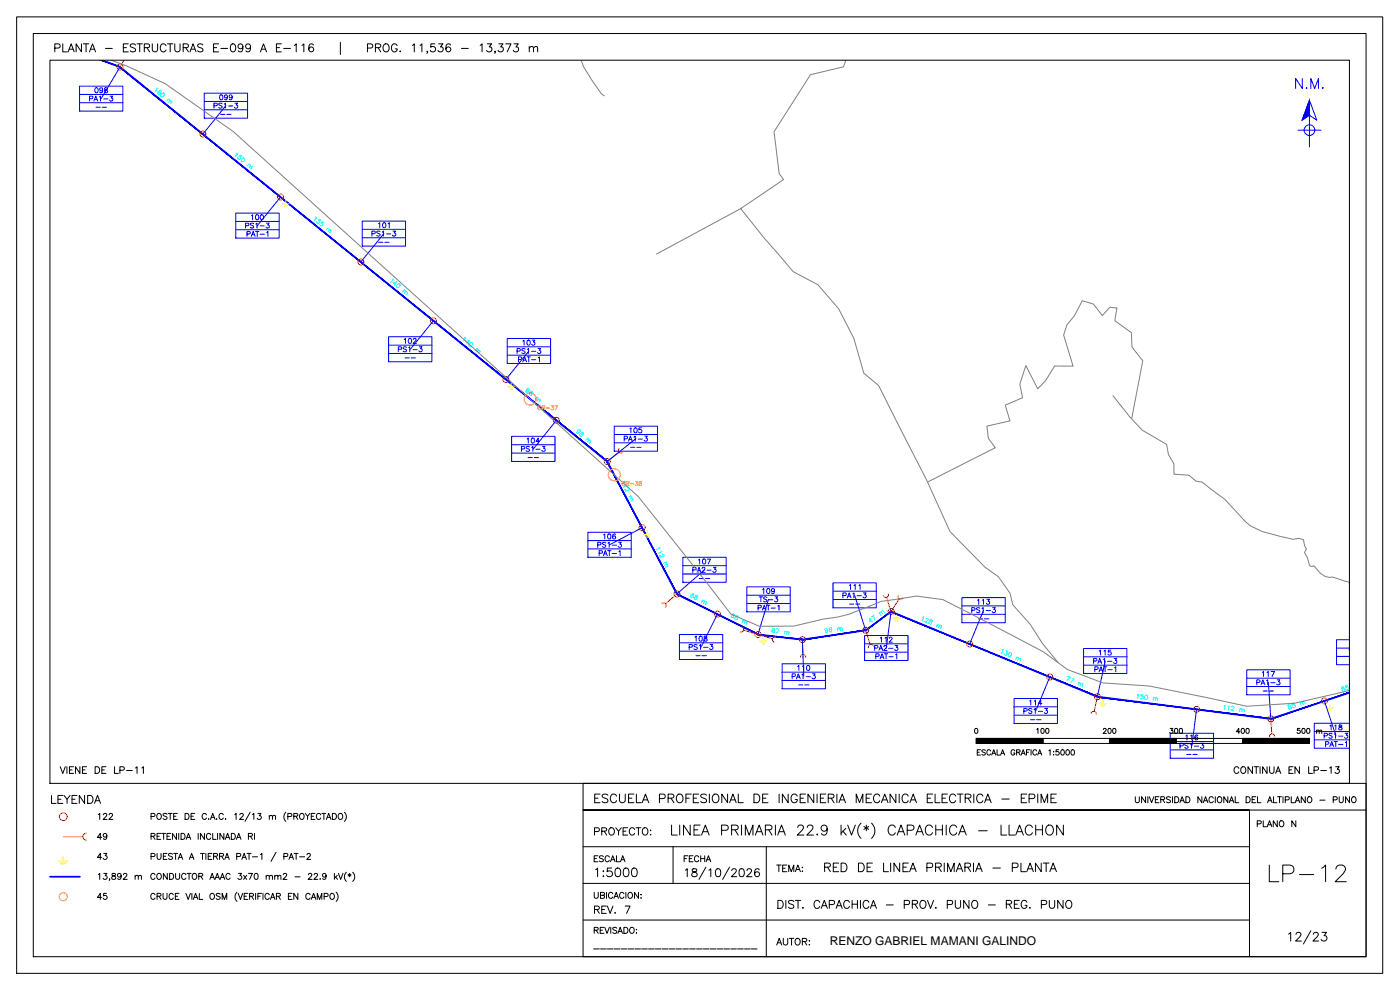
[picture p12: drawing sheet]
<svg xmlns="http://www.w3.org/2000/svg" width="420mm" height="297mm" viewBox="0 0 420 297" stroke-linecap="round" stroke-linejoin="round" font-family="sans-serif">
<!-- layer: RP_CONDUCTOR -->
<path d="M381.4 215.8l23.6-7.9v-.2zM381.4 215.6l23.6-7.9-23.6 8.1zM329.3 209.2l52.1 6.6v-.2zM329.4 208.9l52 6.7-52.1-6.4zM267.4 183.6l61.9 25.6 .1-.3zM267.4 183.4l62 25.5-62-25.3zM259.9 189.2l7.5-5.6v-.2zM259.8 189l7.6-5.6-7.5 5.8zM240.8 192.1l19.1-2.9-.1-.2zM240.8 191.8l19-2.8-19 3.1zM227.5 190.5l13.3 1.6v-.3zM227.5 190.3l13.3 1.5-13.3-1.3zM203.1 178.3l24.4 12.2v-.2zM203.2 178.1l24.3 12.2-24.4-12zM182.1 138.6l21 39.7 .1-.2zM182.1 138.6l.2-.2 20.9 39.7zM35.9 20.2l146.2 118.4 .2-.2zM36.1 20l146.2 118.4-146.4-118.2zM30.3 18.1l5.6 2.1 .2-.2zM30.3 18.1h.7l5.1 1.9z" fill="#00f" stroke="#00f" stroke-width=".3"/>
<!-- layer: RP_POSTE -->
<g fill="none" stroke="#f00" stroke-width=".3">
<circle cx="36" cy="20.1" r=".9"/>
<circle cx="60.9" cy="40.2" r=".9"/>
<circle cx="84.2" cy="59.1" r=".9"/>
<circle cx="108.3" cy="78.6" r=".9"/>
<circle cx="130.1" cy="96.2" r=".9"/>
<circle cx="151.8" cy="113.9" r=".9"/>
<circle cx="167" cy="126.1" r=".9"/>
<circle cx="182.2" cy="138.5" r=".9"/>
<circle cx="192.7" cy="158.3" r=".9"/>
<circle cx="203.1" cy="178.2" r=".9"/>
<circle cx="215.3" cy="184.3" r=".9"/>
<circle cx="227.5" cy="190.4" r=".9"/>
<circle cx="240.8" cy="191.9" r=".9"/>
<circle cx="259.8" cy="189.1" r=".9"/>
<circle cx="267.4" cy="183.5" r=".9"/>
<circle cx="291" cy="193.2" r=".9"/>
<circle cx="315.1" cy="203.1" r=".9"/>
<circle cx="329.3" cy="209" r=".9"/>
<circle cx="359.1" cy="212.8" r=".9"/>
<circle cx="381.4" cy="215.7" r=".9"/>
<circle cx="397.5" cy="210.3" r=".9"/>
<circle cx="19" cy="245" r="1.17"/>
</g>
<!-- layer: RP_RETENIDA -->
<g fill="none" stroke="#f00" stroke-width=".3">
<path d="M37.2 18.1l-1.2 2M185.8 135.7l-3.6 2.8M185.9 134.5a.79 .79 0 0 0-.1 1.2 .79 .79 0 0 0 1.1 .1M203.1 178.2l-3.4 3M266.1 179.2l1.3 4.3 2.5-3.8M266.6 178.2a.79 .79 0 0 1-.5 1 .79 .79 0 0 1-1-.5M269.6 178.6a.79 .79 0 0 0 .3 1.1 .79 .79 0 0 0 1.1-.2M198.6 181.1a.79 .79 0 0 1 1.1 0 .79 .79 0 0 1 0 1.2M222.6 188.1a.79 .79 0 0 1 .6 1 .79 .79 0 0 1-1 .5M223.2 189.1l8.6 2.6M240.8 191.9l.2 4.5M241.8 197.2a.79 .79 0 0 0-.8-.8 .79 .79 0 0 0-.8 .8"/>
<path d="M259.8 189.1l1.4 4.3M262.2 193.9a.79 .79 0 0 0-1-.5 .79 .79 0 0 0-.5 1M327.4 214.1a.79 .79 0 0 1 1-.7 .79 .79 0 0 1 .6 1M329.3 209l-.9 4.5M381.4 215.7l.3 4.5M382.5 220.9a.79 .79 0 0 0-.8-.7 .79 .79 0 0 0-.7 .8M19 251h5.8M25.9 250a1.05 1.05 0 0 0-1.1 1 1.05 1.05 0 0 0 1.1 1.1"/>
</g>
<!-- layer: RP_CUADROPOSTE -->
<g fill="none" stroke="#00f" stroke-width=".3">
<path d="M23.9 25.8h13v7.5h-13zM23.9 28.3h13M23.9 30.8h13M36 20.1l-5.6 9.5M61.3 27.9h13v7.6h-13zM61.3 30.4h13M61.3 32.9h13M67.8 31.7l-6.9 8.5M84.2 59.1l-6.9 8.6M70.8 63.9h13v7.5h-13zM70.8 66.4h13M70.8 68.9h13"/>
<path d="M108.7 66.3h13v7.5h-13zM108.7 68.8h13M108.7 71.3h13M115.2 70.1l-6.9 8.5M130 96.3l-6.9 8.5M116.6 101h13v7.5h-13zM116.6 103.6h13M116.6 106.1h13M152.2 101.6h13v7.5h-13zM152.2 104.1h13M152.2 106.6h13M158.7 105.3l-6.9 8.6"/>
<path d="M153.5 130.9h13.1v7.5h-13.1zM153.5 133.4h13.1M153.5 135.9h13.1M167 126.1l-6.9 8.6M184.3 127.9h13v7.5h-13zM184.3 130.4h13M184.3 132.9h13M190.8 131.6l-8.6 6.9M176.4 159.7h13v7.5h-13zM192.7 158.3l-9.8 5.2M176.4 162.2h13M176.4 164.7h13"/>
<path d="M204.9 167.2h13v7.5h-13zM204.9 169.7h13M204.9 172.2h13M211.4 171l-8.3 7.2M224.1 176.1h13.1v7.5h-13.1zM224.1 178.6h13.1M230.6 179.8l-3.1 10.6M250 174.9h13v7.5h-13zM250 177.4h13M250 179.9h13M256.5 178.6l3.3 10.5M288.7 179.3h13v7.5h-13z"/>
<path d="M203.9 190.4h13v7.5h-13zM203.9 192.9h13M203.9 195.4h13M215.3 184.3l-4.9 9.8M224.1 181.1h13.1M234.7 199.2h13v7.5h-13zM240.8 191.9l.4 11M259.5 190.7h13v7.5h-13zM259.5 193.2h13M259.5 195.7h13M267.4 183.5l-1.4 10.9M288.7 181.8h13"/>
<path d="M288.7 184.3h13M295.2 183.1l-4.2 10.1M325.2 194.6h13v7.5h-13zM325.2 197.1h13M325.2 199.6h13M331.7 198.3l-2.4 10.7M401.1 194.4h3.9M401.1 196.9h3.9M404.8 194.9h.2M405 191.9h-3.9v7.5h3.9M234.7 201.7h13M234.7 204.2h13"/>
<path d="M304.3 209.6h13.1v7.5h-13.1zM304.3 212.1h13.1M304.3 214.6h13.1M315 203.1l-4.2 10.2M359.1 212.9l-1.4 10.9M374.2 201h13v7.5h-13zM374.2 203.5h13M374.2 206h13M380.7 204.7l.7 11M394.4 219.5h10.6M397.5 210.3l3.4 10.5M405 217h-10.6v7.5h10.6"/>
<path d="M351.2 220h13v7.5h-13zM351.2 222.5h13M351.2 225h13M394.4 222h10.6"/>
</g>
<!-- layer: RP_VANO -->
<g fill="none" stroke="#0ff" stroke-width=".3">
<path d="M46.9 26.5h.4l-.8 1M48.4 27.6l.1-.2a.57 .57 0 0 0-1 0 .57 .57 0 0 0 .3 .9 .4 .4 0 0 0 .2-.6 .4 .4 0 0 0-.6 0M48.5 28.1l.5-.2a.59 .59 0 0 1 .1 .9 .59 .59 0 0 1-.9 0zM50.5 29.9h.4l.2 .2-.5 .7M50.6 29.7l-.5 .7M51 30.3l.6 .3-.5 .6M71 46h.4l-.8 1M72.6 46.9l-.5-.4-.4 .4a.45 .45 0 0 1 .5 .4 .45 .45 0 0 1-.5 .5 .45 .45 0 0 1-.3-.5M72.6 47.7l.5-.3a.6 .6 0 0 1 .1 .9 .6 .6 0 0 1-.9 0zM74.6 49.4l.6 .2-.5 .7M74.7 49.2l-.5 .7M75.1 49.8l.6 .2-.5 .7"/>
<path d="M94.7 65.2h.4l-.8 1M96.3 66.1l-.5-.4-.4 .4a.46 .46 0 0 1 .6 .4 .46 .46 0 0 1-.5 .5 .46 .46 0 0 1-.4-.6M97.3 66.9l-.5-.4-.4 .4a.46 .46 0 0 1 .5 .4 .46 .46 0 0 1-.5 .5 .46 .46 0 0 1-.4-.6M98.3 68.6h.4l.2 .2-.5 .7M98.4 68.4l-.5 .7M98.8 69l.6 .2-.5 .7M117.7 83.7h.4l-.9 1M118.8 85.4l-.7-.5 1-.3-.8 1M119.3 85.4l.4-.3a.59 .59 0 0 1 .2 .9 .59 .59 0 0 1-.9 0zM121.2 87.1h.4l.2 .3-.5 .6M121.3 86.9l-.5 .7M121.7 87.6h.4l.2 .2-.4 .7"/>
<path d="M139.4 101.3h.4l-.8 1M140.6 103.1l-.7-.6 1-.3-.8 1M141 103l.5-.2a.59 .59 0 0 1 .1 .8 .59 .59 0 0 1-.9 .1zM143 104.7h.4l.2 .3-.5 .6M143.1 104.5l-.5 .7M143.5 105.2l.6 .2-.5 .7M158.8 117.2a.4 .4 0 0 1-.6 0 .4 .4 0 0 1 .2-.6 .4 .4 0 0 1 .5 .4l-.7 .8-.4-.5M159.4 117.4l.2 1a.45 .45 0 0 1-.6 .1 .45 .45 0 0 1-.2-.5l.2-.2 .9 .1v-.4zM161 119.4l.6 .2-.4 .7M161.2 119.2l-.6 .6M174 129.6a.41 .41 0 0 1-.6-.1 .41 .41 0 0 1 .3-.6 .41 .41 0 0 1 .4 .4l-.7 .8-.4-.5M174.6 129.7l-.1 .2 .3 .8a.42 .42 0 0 1-.7 .1 .42 .42 0 0 1 .1-.7l.7 .2 .3-.1-.1-.4z"/>
<path d="M176.2 131.7h.4l.2 .2-.4 .7M176.4 131.5l-.6 .7M176.8 132.1l.6 .2-.5 .7M189.2 148.9l.5 .4-.7 .5M189.4 148.8l-.7 .4M189.5 149.5l.5 .5-.7 .4M197.8 164.2l.3 .2-1.1 .6M198.4 165.3l.3 .2-1.2 .6M198.8 166.3l.4 .1v.5l-1.3-.2 .4 .8M199.7 168.7l.3 .2 .1 .3-.7 .4M199.9 168.6l-.8 .4M200 169.3l.4 .5-.7 .4"/>
<path d="M208.3 178.4v-.1a.56 .56 0 0 0-.9 .2 .56 .56 0 0 0 .5 .8 .4 .4 0 0 0 0-.7 .4 .4 0 0 0-.6 .1M208.7 178.7v.2l.4 .7a.41 .41 0 0 1-.6 .2 .41 .41 0 0 1 .1-.7l.6 .1 .2-.2-.1-.3zM210.8 180.2l.6 .1-.3 .8M210.9 180l-.4 .8M211.4 180.5l.6 .2-.3 .7M220.5 184.5v-.1a.56 .56 0 0 0-1 .2 .56 .56 0 0 0 .5 .8 .4 .4 0 0 0 .1-.7 .4 .4 0 0 0-.6 .1M220.9 184.7v.3a.53 .53 0 0 1 .4 .4 .53 .53 0 0 1-.3 .6l-.4-.1-.1-.4 .3-.3 .6 .1 .2-.4zM222.9 186.3l.7 .1-.3 .8M223.1 186.1l-.4 .8M223.6 186.6l.6 .1-.3 .8M261.5 185.1l.7-.5 .3 1.4M261.7 186l-.7 .6v-1.1l.8 1"/>
<path d="M263.8 183.9l.6 .7M264 184.1l.4-.5 .5 .6M264.5 183.7l.4-.5 .6 .6M276.9 185.2l.4-.1-.5 1.2M277.9 185.7l.3-.2 .4 .4-1.1 .7 .8 .3M279.1 186v.3a.54 .54 0 0 1 .5 .4 .54 .54 0 0 1-.3 .6l-.6-.3 .1-.3 .8-.2 .2-.3zM281.2 187.5l.4-.1 .3 .1-.3 .8M281.3 187.2l-.3 .9M281.9 187.7l.6 .1-.2 .8M300.7 195l.4-.1-.5 1.2M301.9 195.2l.6 .3-.5 .3a.43 .43 0 0 1 0 .8 .43 .43 0 0 1-.6-.4M302.9 195.9l.2-.1a.59 .59 0 0 1 .4 .8 .59 .59 0 0 1-.9 .3z"/>
<path d="M305.1 197.3l.3-.1 .3 .2-.3 .7M305.1 197.1l-.3 .8M305.7 197.6h.6l-.2 .8M320.4 202.9l.8 .3-1 1M321.6 203.4l.8 .3-1.1 1M323.7 205l.7 .1-.3 .7M323.8 204.8l-.3 .8M324.4 205.3h.6l-.2 .8M341.3 208.5l.4-.2-.2 1.3M343.1 208.5l-.6-.1-.1 .5a.47 .47 0 0 1 .7 .1 .47 .47 0 0 1-.2 .7 .47 .47 0 0 1-.7-.3M343.8 208.6a.6 .6 0 0 1 .6 .7 .6 .6 0 0 1-.8 .5l-.1-.7zM346.1 209.5l.3-.2 .3 .1v.8"/>
<path d="M346.1 209.3l-.1 .8M346.8 209.6l.3-.2 .3 .1v.8M367.3 211.8l.4-.2-.2 1.3M368.6 212l.3-.2-.2 1.2M369.7 212.2l.2-.3 .5 .3-.9 .9 .8 .1M372.1 212.9l.4-.3 .3 .2-.1 .8M372.2 212.6l-.2 .9M372.8 212.9l.3-.2 .3 .1v.8M386.5 211.6l.2 .4 .8 .1a.44 .44 0 0 1-.3 .6 .44 .44 0 0 1-.5-.3l.6-.8-.2-.2zM388.3 211l-.6 .2 .1 .5a.46 .46 0 0 1 .7-.2 .46 .46 0 0 1 .1 .7 .46 .46 0 0 1-.7 0M390.2 210.8l.3 .8M390.3 211l.2-.3h.3l.3 .7"/>
<path d="M390.9 210.8l.2-.3 .3-.1 .4 .8M402.6 206.2l.1 .4a.54 .54 0 0 1 .7 0 .54 .54 0 0 1 .2 .6l-.6 .2a.53 .53 0 0 1-.2-.6 .53 .53 0 0 1 .5-.4l-.1-.4zM404.4 205.6l-.6 .2 .1 .5a.46 .46 0 0 1 .7-.2 .46 .46 0 0 1 .1 .7 .46 .46 0 0 1-.7 0"/>
</g>
<!-- layer: RP_PTIERRA -->
<g fill="none" stroke="#ff0" stroke-width=".3">
<path d="M84.8 61.1h2M85.1 61.5h1.3M85.5 61.9h.6M85.8 60.1v1M152.4 115.9h2M152.8 116.3h1.3M153.1 116.7h.6M153.4 114.9v1M194.3 159.3v1M193.3 160.3h2M193.6 160.7h1.3M194 161.1h.6"/>
<path d="M228.1 192.4h2M228.4 192.8h1.3M268 185.5h2M268.4 185.9h1.3M268.7 186.3h.6M269 184.5v1M329.9 211.1h2M330.3 211.5h1.3M330.6 211.9h.6M330.9 210v1.1M398.1 212.3h2M398.4 212.7h1.3"/>
<path d="M398.8 213.1h.6M399.1 211.3v1M17.7 258.3h2.6M18.1 258.9h1.7M18.6 259.4h.8M19 257.1v1.2"/>
</g>
<!-- layer: VIAS -->
<path d="M33.4 18.1l4.6 1.7 11.6 5.3 20.4 14.4 121.5 109.4 27.9 35.3 8.5 3.7h10.3l8.7-2.1a36.7 36.7 0 0 0 13-3.5l4.6-1.9 10.5-1.6 8 1.1 30.1 15.6 7.2 5.4 10.7 4 13.9 .9 29.2 6.1 14.4-.9 16.5-3.8M174.4 18.1l.7 1.9 2.8 4.4 2.6 3.7 .9 .7M253.8 18.1l-.6 2-10 2.3-10.9 17.1 1.5 12.6 1.4 1.8-12.9 8.7 7 8.8 8.7 10.1 7.5 3.9 6.2 7.2 4.5 8.9 3 10.5 4.5 3.7 14.2 28 7.2 15.8 10.5 10.7 4 2.8 3.5 5 .8 3.4 5.2 5.8 3.8 5.9 4.7 5.7M222.3 62.6l-25.3 13.6M334 118.7l5.1 6.5 3.7 3.9 7.3 4.2 .6 3.1 1.6 2.7v3.2l4.5 .3 2.1 1.8 1.9 .3 6.8 5.1 6.1 6.6 1.7 1.4 3.4 1.7 5.2 1.4 4.1 .9 1.7-.3 1.4 .4 .3 1.9 .6 .9-.6 1.1 .8 1.4 .7 2.6 .7 .2 .6-.2 2 2.2 1.4 1 3.2 .4 3.6 1.1 .5 .5M339.6 125.7l3.4-17.4-3.3-4.2-.1-4.3-5-3.6 .6-3.8-2.1-.2-2.3 2.5-2.7-3.5-3.3-1-2.4 4.6-2.2 2.7-1 3 2.9 9.4-5.6-.1-2.7 4.5-2.4 2.4-3.5-7-1.8 5.6 .8 4-5.2 2.2 1.4 4.8-6.9 1.6 .4 3.6 2.1 2.8-20.3 10.3" fill="none" stroke="#808080" stroke-width=".3"/>
<!-- layer: CRUCES -->
<g fill="none" stroke="#ff7f00" stroke-width=".3">
<circle cx="159.1" cy="119.7" r="1.81"/>
<circle cx="184.4" cy="142.5" r="1.81"/>
<circle cx="19" cy="269" r="1.2"/>
</g>
<!-- layer: MARCO -->
<path d="M5 5.1h410v286.9h-410zM10 10.1h400v276.9h-400zM15 18.1h390v216.9h-390z" fill="none" stroke="#000" stroke-width=".3"/>
<!-- layer: NM -->
<g fill="none" stroke="#00f" stroke-width=".3">
<path d="M389.5 39.1h7M393 30.1l2.2 6-2.2-1.5-2.2 1.5zM393 34.6v9.5"/>
<circle cx="393" cy="39" r="1.6"/>
</g>
<path d="M393 30.1v4.5h-1.7zM391.3 34.6l-.5 1.5 2.2-1.5z" fill="#00f" stroke="#00f" stroke-width=".3"/>
<!-- layer: ROTULO -->
<g fill="none" stroke="#000" stroke-width=".3">
<path d="M16.4 14.4h1.1a.64 .64 0 0 0 .6-.6 .64 .64 0 0 0-.6-.6h-1.1v2.4M18.8 13.2v2.4h1.4M20.4 15.6l1-2.4 .9 2.4M20.8 14.8h1.1M24.4 13.2v2.4l-1.6-2.4v2.4M25 13.2h1.6M25.8 13.2v2.4M26.8 15.6l1-2.4 .9 2.4M27.2 14.8h1.1M31.6 14.5h2.1M37 14.3h.9M38.5 13.2h-1.5v2.4h1.5"/>
<path d="M40.7 13.5a.9 .9 0 0 0-.9-.4 .9 .9 0 0 0-.7 .6l.2 .4 1.1 .4 .3 .7a1.07 1.07 0 0 1-1.6 0M41.1 13.2h1.6M41.9 13.2v2.4M43.3 14.3l1.4-.1 .2-.3-.1-.5-.5-.2h-1v2.4M44.1 14.3l.8 1.3M45.7 13.2v1.7a.81 .81 0 0 0 .8 .7 .81 .81 0 0 0 .8-.7v-1.7M49.8 13.7a.88 .88 0 0 0-1-.6 .88 .88 0 0 0-.7 1v.6a.88 .88 0 0 0 .7 .9 .88 .88 0 0 0 1-.6M50.3 13.2h1.6M51.1 13.2v2.4M52.5 13.2v1.7a.8 .8 0 0 0 .7 .7 .8 .8 0 0 0 .8-.7v-1.7M55 14.3l1.3-.1 .3-.3-.1-.5-.5-.2h-1v2.4M55.8 14.3l.8 1.3"/>
<path d="M57 15.6l.9-2.4 .9 2.4M57.4 14.8h1.1M60.9 13.5a.89 .89 0 0 0-.9-.4 .89 .89 0 0 0-.7 .6l.2 .4 1.2 .4 .2 .7a1.05 1.05 0 0 1-1.6 0M64.1 14.3h.9M65.6 13.2h-1.5v2.4h1.5M66.3 14.5h2M69.5 13.3a.76 .76 0 0 1 1.1 .3 1.12 1.12 0 0 1 .1 1.4 1.12 1.12 0 0 1-1.2 .4l-.4-.9zM72.9 14a.74 .74 0 0 1-1 .6 .74 .74 0 0 1-.3-1.2 .74 .74 0 0 1 1.2 .1 1.27 1.27 0 0 1-.8 2.1l-.5-.4M75.2 14a.74 .74 0 0 1-1 .6 .74 .74 0 0 1-.3-1.2 .74 .74 0 0 1 1.2 .1 1.27 1.27 0 0 1-.8 2.1l-.5-.4M78.2 15.6l.9-2.4 .9 2.4M78.5 14.8h1.2M83 14.3h.9"/>
<path d="M84.4 13.2h-1.4v2.4h1.4M85.1 14.5h2.1M88.3 13.6l.6-.4v2.4M90.6 13.6l.6-.4v2.4M94 13.5a.67 .67 0 0 0-.6-.4 .67 .67 0 0 0-.6 .5 1.38 1.38 0 0 0 .6 2 .75 .75 0 0 0 .8-.7 .75 .75 0 0 0-.7-.8 .75 .75 0 0 0-.8 .7M102.2 12.7v3.7M110.3 14.4l1.4-.1 .2-.3-.1-.6-.5-.2h-1v2.4M112.7 14.3l1.3-.1 .3-.6-.6-.4h-1v2.4M113.5 14.3l.8 1.3M115.4 13.3a1.19 1.19 0 0 1 1.5 .8 1.19 1.19 0 0 1-.8 1.5 1.25 1.25 0 0 1-1.2-.9 1.25 1.25 0 0 1 .5-1.4zM119.2 13.7a.88 .88 0 0 0-1-.6 .88 .88 0 0 0-.7 1v.6a.86 .86 0 0 0 .8 .9 .86 .86 0 0 0 .9-.9h-.6M120 15.4h.2z"/>
<path d="M123.8 13.6l.5-.4v2.4M126 13.6l.6-.4v2.4M128.3 15.4h-.2h.2l-.2 .6M130.5 13.2h-1.2l-.1 1a.84 .84 0 0 1 1.3 0 .84 .84 0 0 1-.1 1.2 .84 .84 0 0 1-1.3-.3M131.6 13.2h1.3l-.7 .9a.8 .8 0 0 1 .8 .7 .8 .8 0 0 1-.7 .9 .8 .8 0 0 1-.9-.6M135.2 13.5a.69 .69 0 0 0-1-.2 1.38 1.38 0 0 0 .4 2.3 .75 .75 0 0 0 .7-.8 .75 .75 0 0 0-.7-.7 .75 .75 0 0 0-.8 .7M138.5 14.5h2M144.1 13.6l.6-.4v2.4M146.3 13.2h1.2l-.7 .9a.8 .8 0 0 1 .8 .7 .8 .8 0 0 1-.6 .9 .8 .8 0 0 1-1-.6M148.7 15.4h-.3h.3l-.3 .6M149.7 13.2h1.3l-.7 .9a.8 .8 0 0 1 .7 .7 .8 .8 0 0 1-.6 .9 .8 .8 0 0 1-.9-.6M151.8 13.2h1.6l-1.2 2.4"/>
<path d="M154.3 13.2h1.2l-.7 .9a.8 .8 0 0 1 .8 .7 .8 .8 0 0 1-.6 .9 .8 .8 0 0 1-.9-.6M158.8 14.4l.6-.4 .6 .1 .1 1.5M158.8 14v1.6M160.1 14.4l.6-.4 .5 .1 .2 1.5M292.7 218.6a.74 .74 0 0 1 .9 .6 .74 .74 0 0 1-.5 .9l-.6-.3zM175 235h235v52h-235zM293 221.6h20v1.5h-20zM293.3 225.7h.6M294.3 224.9h-1v1.7h1M295.7 225.2l-.4-.3-.6 .3v.3l1 .4v.4l-.4 .3-.6-.3M297.3 225.3a.59 .59 0 0 0-.6-.4 .59 .59 0 0 0-.5 .7v.3a.59 .59 0 0 0 .5 .7 .59 .59 0 0 0 .6-.4M297.6 226.6l.6-1.7 .7 1.7"/>
<path d="M297.9 226h.7M299.2 224.9v1.7h.9M300.3 226.6l.6-1.7 .6 1.7M300.5 226h.8M304.6 225.3a.59 .59 0 0 0-.7-.4 .59 .59 0 0 0-.5 .7v.3a.57 .57 0 0 0 .6 .7 .57 .57 0 0 0 .6-.7h-.4M305.1 225.7l.9-.1 .1-.5-1-.2v1.7M305.6 225.7l.6 .9M306.5 226.6l.6-1.7 .6 1.7M306.7 226h.8M308.1 225.7h.6M309.1 224.9h-1v1.7M309.4 224.9v1.7"/>
<path d="M311.1 225.3a.59 .59 0 0 0-.7-.4 .59 .59 0 0 0-.4 .7v.3a.59 .59 0 0 0 .4 .7 .59 .59 0 0 0 .7-.4M311.4 226.6l.6-1.7 .6 1.7M311.7 226h.7M313 221.6h20v1.5h-20zM314.8 225.3l.4-.4v1.7M316.2 225.5h.1M316.2 226.4h.1M317.7 224.9h-.7l-.1 .7a.57 .57 0 0 1 .9 0 .57 .57 0 0 1-.2 .9 .57 .57 0 0 1-.8-.2M318.6 225a.79 .79 0 0 1 .9 .6 .79 .79 0 0 1-.5 1l-.6-.3-.1-.7zM320.1 225a.79 .79 0 0 1 .9 .6 .79 .79 0 0 1-.5 1l-.5-.3-.1-.7zM321.6 225a.79 .79 0 0 1 1 .6 .79 .79 0 0 1-.6 1l-.5-.3-.1-.7zM333 221.6h20v1.5h-20z"/>
<path d="M340.7 239v1.3l.5 .5 .6-.2 .1-1.6M343.8 239v1.8l-1.2-1.8v1.8M344.5 239v1.8M344.9 239l.7 1.8 .7-1.8M346.7 239.9h.7M347.8 239h-1.1v1.8h1.1M348.4 239.9l1-.1 .1-.6-1.1-.2v1.8M349 239.9l.5 .9M351.3 239.3l-.5-.3-.6 .1v.6l.9 .4 .2 .5-.5 .2-.7-.2M351.9 239v1.8M352.6 239h.5a.95 .95 0 0 1 .7 .9 .95 .95 0 0 1-.7 .9h-.5zM353 221.6h20v1.5h-20z"/>
<path d="M355.9 239h.6a.95 .95 0 0 1 .6 .9 .95 .95 0 0 1-.6 .9h-.6zM360.7 239v1.8l-1.2-1.8v1.8M364.1 239.5a.66 .66 0 0 0-.7-.5 .66 .66 0 0 0-.6 .7v.5a.67 .67 0 0 0 .6 .6 .67 .67 0 0 0 .7-.4M364.7 239v1.8M365.5 239.3l.2-.2a.84 .84 0 0 1 1 .8 .84 .84 0 0 1-1 .9l-.4-.6zM368.5 239v1.8l-1.2-1.8v1.8M370.7 239v1.8h1.1M373 221.6h20v1.5h-20zM374 239h.6a.97 .97 0 0 1 .6 .9 .97 .97 0 0 1-.6 .9h-.6zM375.8 239.9h.7M376.9 239h-1.1v1.8h1.1M377.4 239v1.8h1"/>
<path d="M382.2 239v1.8h1M383.4 239h1.2M384 239v1.8M385 239v1.8M385.7 240l1.1-.1v-.7l-1.1-.2v1.8M387.5 239v1.8h1.1M391.7 239v1.8l-1.2-1.8v1.8M392.7 239.1a.84 .84 0 0 1 1 .8 .84 .84 0 0 1-1 .9l-.4-.6zM400.1 240l1.1-.1v-.7l-1.1-.2v1.8M401.9 239v1.3l.5 .5 .6-.2 .1-1.6M405 239v1.8l-1.2-1.8v1.8M406 239.1a.84 .84 0 0 1 1 .8 .84 .84 0 0 1-1 .9l-.4-.6z"/>
<path d="M175 254h200M201.5 247.6v3h1.8M202 254v11.1M204 247.6v3M207.1 247.6v3l-2-3v3M208.3 249h1.1M210.1 247.6h-1.8v3h1.8M210.5 250.6l1.2-3 1.1 3M211 249.5h1.4M216.6 249.1l1.7-.1a.79 .79 0 0 0 .2-.9 .79 .79 0 0 0-.7-.5h-1.2v3M219.6 249l1.7-.2 .3-.4-.2-.6-.6-.2h-1.2v3M220.6 249l1 1.6"/>
<path d="M222.5 247.6v3M223.7 250.6v-3l1.1 3 1.2-3v3M226.7 250.6l1.1-3 1.2 3M227.1 249.5h1.5M229.7 249l1.7-.2 .3-.4-.1-.6-.6-.2h-1.3v3M230 254v33M230.7 249l1 1.6M232.7 247.6v3M233.4 250.6l1.1-3 1.2 3M233.8 249.5h1.5M239.4 248.3l.2-.5 .4-.2 .8 .1a.66 .66 0 0 1 .2 1l-1.7 1.9h2M242.3 248.3l.1-.5 .4-.2 .9 .1a.66 .66 0 0 1 .1 1l-1.7 1.9h2"/>
<path d="M245.3 250.3v.3zM248.3 248.5a.93 .93 0 0 1-1.3 .9 .93 .93 0 0 1-.4-1.5 .93 .93 0 0 1 1.5 .1 2.71 2.71 0 0 1-.3 2.4 .87 .87 0 0 1-1.3-.3M252.4 247.6v3M253 249.4l1 1.2M253.8 248.5l-1.4 1.5M254.4 247.6l1.1 3 1.2-3M258.4 247a3.1 3.1 0 0 0 0 4.6M259.3 248l1.4 .8M260 247.6v1.7M260.7 248l-1.4 .8M261.6 247a3.1 3.1 0 0 1 0 4.6M268.7 248.3a1.1 1.1 0 0 0-1.3-.8 1.1 1.1 0 0 0-.8 1.2 1.32 1.32 0 0 0 .2 1.4 1.32 1.32 0 0 0 1.5 .3l.4-.6"/>
<path d="M269.3 250.6l1.1-3 1.1 3M269.7 249.5h1.4M272.3 249.1h1.3a.78 .78 0 0 0 .7-.8 .78 .78 0 0 0-.7-.7h-1.3v3M274.8 250.6l1.2-3 1.1 3M275.3 249.5h1.4M279.8 248.3a1.1 1.1 0 0 0-1.2-.8 1.1 1.1 0 0 0-.9 1.2 1.31 1.31 0 0 0 .3 1.4 1.31 1.31 0 0 0 1.4 .3l.4-.6M280.8 249h2M280.8 247.6v3M282.8 247.6v3M284 247.6v3M287.1 248.3a1.1 1.1 0 0 0-1.2-.8 1.1 1.1 0 0 0-.9 1.2 1.31 1.31 0 0 0 .3 1.4 1.31 1.31 0 0 0 1.4 .3l.4-.6M287.7 250.6l1.1-3 1.2 3"/>
<path d="M288.1 249.5h1.5M293.7 249.3h2.6M300.4 247.6v3h1.7M302.8 247.6v3h1.7M304.8 250.6l1.2-3 1.1 3M305.3 249.5h1.4M309.8 248.3a1.1 1.1 0 0 0-1.2-.8 1.1 1.1 0 0 0-.9 1.2 1.31 1.31 0 0 0 .3 1.4 1.31 1.31 0 0 0 1.4 .3l.4-.6M310.8 249h2M310.8 247.6v3M312.8 247.6v3M314.1 248a1.1 1.1 0 0 1 1.3-.4 1.1 1.1 0 0 1 .7 1.1 1.32 1.32 0 0 1-.3 1.4 1.32 1.32 0 0 1-1.4 .3 1.85 1.85 0 0 1-.3-2.4zM319.1 247.6v3l-2-3v3"/>
<path d="M354.1 240.8l.7-1.8 .7 1.8M354.4 240.2h.8M361.1 240.8l.7-1.8 .7 1.8M361.4 240.2h.8M368.9 240.8l.7-1.8 .7 1.8M369.2 240.2h.8M380.4 240.8l.7-1.8 .7 1.8M380.7 240.2h.8M388.7 240.8l.7-1.8 .7 1.8M389 240.2h.8M396.1 240.1h1.5M410 243h-235h200v44"/>
<path d="M175 276h200M175 265.1h200M178.3 267.7v1.3l.5 .5 .7-.2v-1.6M178.3 279.1l1.1-.1 .1-.6-1.2-.2v1.8M178.9 279.1l.6 .9M180.1 279.1h.7M180.2 268.6l1.1-.1v-.6l-1.1-.2v1.8l1.1-.1 .1-.4-.4-.4M181.3 278.2h-1.2v1.8h1.2M181.5 278.2l.7 1.8 .7-1.8M182 267.7v1.8M183.3 278.2v1.8M183.9 268.2a.66 .66 0 0 0-.8-.5 .66 .66 0 0 0-.5 .7 .74 .74 0 0 0 .2 1 .74 .74 0 0 0 1-.1l.1-.2"/>
<path d="M184.2 269.5l.7-1.8 .7 1.8M184.5 269h.9M185.1 278.5l-.4-.3-.8 .3 .2 .4 1 .6v.3l-.4 .2-.8-.2M185.7 279.4h.9M187.2 268.2a.66 .66 0 0 0-.7-.5 .66 .66 0 0 0-.6 .7 .74 .74 0 0 0 .3 1 .74 .74 0 0 0 1-.1v-.2M187.2 278.2h.6a.95 .95 0 0 1 .7 .9 .95 .95 0 0 1-.7 .9h-.6zM187.8 267.7v1.8M188.8 267.8a.84 .84 0 0 1 1 .8 .84 .84 0 0 1-1 .9l-.4-.6zM189.3 278.3a.84 .84 0 0 1 1.1 .8 .84 .84 0 0 1-1.1 .9l-.3-.6zM190.9 278.9h.2zM190.9 280h.2zM191.6 267.7v1.8l-1.2-1.8v1.8"/>
<path d="M192.3 268.4h.2zM192.3 269.5h.2zM205.7 261.1l.5-.4v2.3M207.8 260.8a.49 .49 0 0 0 .3 .8l.4 .1a.69 .69 0 0 1 .7 .6 .69 .69 0 0 1-.6 .7h-.4a.69 .69 0 0 1-.6-.7 .69 .69 0 0 1 .7-.6l.4-.1a.47 .47 0 0 0 .3-.8zM211.8 260.2l-2 3.6M212.7 261.1l.6-.4v2.3M215 260.8a.8 .8 0 0 1 1.2 .3 1.13 1.13 0 0 1 .1 1.3 1.13 1.13 0 0 1-1.3 .5 1.88 1.88 0 0 1 0-2.1zM218.9 260.2l-2 3.6M219.6 261.2l.5-.5h.4l.5 .4-.4 .8-1.1 1.1h1.6M222.1 260.8a.8 .8 0 0 1 1.2 .3 1.13 1.13 0 0 1 .1 1.3 1.13 1.13 0 0 1-1.3 .5l-.3-.9zM224.2 261.2l.4-.5h.5l.5 .4-.4 .8-1.1 1.1h1.6M227.8 261a.7 .7 0 0 0-1-.2 1.36 1.36 0 0 0 .5 2.2 .75 .75 0 0 0 .7-.7 .75 .75 0 0 0-.8-.7 .75 .75 0 0 0-.7 .6"/>
<path d="M393.4 279.3l-2.2 3.9M396.7 279.7h1.4l-.7 1a.86 .86 0 0 1 .6 1.4 .86 .86 0 0 1-1.5-.2M185.4 280l.7-1.8 .7 1.8M386.7 280.3l.6-.6v2.6M389 280.4l.4-.7 .9 .3a.81 .81 0 0 1-.2 1.1l-1.3 1.2h1.8M394.1 280.4l.3-.5 .7-.2 .4 .3 .1 .5-1.6 1.8h1.8"/>
</g>
<!-- layer: 0 -->
<g fill="#000" stroke="#000" stroke-width=".3">
<path d="M293 221.6l20 1.5v-1.5zM293 221.6l20 1.5h-20z"/>
<path d="M333 221.6l20 1.5v-1.5zM333 221.6l20 1.5h-20z"/>
<path d="M373 221.6l20 1.5v-1.5zM373 221.6l20 1.5h-20z"/>
</g>
<!-- layer: RP_LEYENDA -->
<g fill="none" stroke="#000" stroke-width=".3">
<path d="M45.3 245l1.1-.1v-.7l-1.1-.1v1.8M45.3 250.9l1.1-.1v-.6l-1.1-.2v1.8M45.3 257l1.1-.1v-.7l-1.1-.1v1.8M45.9 250.9l.6 .9M47.1 256.1v1.2l.5 .6 .6-.3 .1-1.5M47.1 250.9h.7M47.2 244.3l.2-.2a.84 .84 0 0 1 1 .9 .84 .84 0 0 1-1 .8l-.3-.6zM48.2 250h-1.1v1.8h1.1M48.5 250h1.2M49 256.9h.7M49.1 250v1.8M50.1 244.3l-.4-.2-.8 .2 .2 .4 .9 .5 .1 .4-.4 .3-.8-.3"/>
<path d="M50.1 256.1h-1.1v1.8h1.1M50.1 250.9h.7M50.5 244.1h1.2M51.1 244.1v1.8M51.2 250h-1.1v1.8h1.1M51.8 256.3l-.5-.2-.7 .2 .1 .4 1 .5-.1 .6-.6 .1-.4-.3M52.1 244.9h.7M52.1 256.1h1.2M52.7 256.1v1.8M53 250v1.8l-1.2-1.8v1.8M53.2 244.1h-1.1v1.8h1.1M53.5 257.9l.7-1.8 .6 1.8"/>
<path d="M53.6 250v1.8M53.7 257.2h.9M54.3 250h.6a.95 .95 0 0 1 .7 .9 .95 .95 0 0 1-.7 .9h-.6zM55.5 244.1h.6a.96 .96 0 0 1 .7 .9 .96 .96 0 0 1-.7 .9h-.6zM55.9 251.8l.7-1.8 .6 1.8M56.1 251.3h.9M56.8 257.9l.7-1.8 .7 1.8M57.1 257.2h.8M57.3 244.9h.7M58.4 244.1h-1.1v1.8h1.1M59.5 250v1.8M60.2 256.1h1.2"/>
<path d="M60.8 256.1v1.8M61.4 250v1.8l-1.2-1.8v1.8M61.8 256.1v1.8M62 244.5a.67 .67 0 0 0-.8-.4 .67 .67 0 0 0-.5 .6 .75 .75 0 0 0 .2 1 .75 .75 0 0 0 1-.1l.1-.2M62.5 256.9h.7M62.6 245.8h.1zM63.2 245.9l.6-1.8 .7 1.8M63.2 250.5a.67 .67 0 0 0-.7-.5 .67 .67 0 0 0-.5 .7v.5a.67 .67 0 0 0 .5 .6 .67 .67 0 0 0 .7-.4M63.4 245.2h.9M63.6 256.1h-1.1v1.8h1.1M63.8 250v1.8h1.1M64.1 256.9l1-.1 .1-.6-1.1-.1v1.8"/>
<path d="M64.7 256.9l.6 1M65 245.8h.1zM65.3 250v1.8M65.9 256.9l1-.1 .1-.6-1.1-.1v1.8M66.5 256.9l.6 1M67 244.5a.67 .67 0 0 0-.7-.4 .67 .67 0 0 0-.6 .6 .75 .75 0 0 0 .2 1 .75 .75 0 0 0 1-.1l.1-.2M67.2 250v1.8l-1.2-1.8v1.8M67.4 257.9l.7-1.8 .7 1.8M67.6 245.8h.2zM67.6 251.8l.7-1.8 .7 1.8M67.7 257.2h.9M67.9 251.3h.8"/>
<path d="M69.4 250h.6a.97 .97 0 0 1 .6 .9 .97 .97 0 0 1-.6 .9h-.6zM70.4 244.4l.5-.3v1.8M71 251.8l.6-1.8 .7 1.8M71 257l1.1-.1 .1-.7-1.2-.1v1.8M71.2 251.3h.9M72 244.5l.3-.4 .7 .3-1.1 1.5h1.2M72.6 257.9l.7-1.8 .7 1.8M72.8 257.2h.9M74.1 256.1h1.2M74.5 250.9l1.1-.1 .1-.6-1.2-.2v1.8M74.7 256.1v1.8M75.1 243.7l-1.6 2.8"/>
<path d="M75.2 250.9l.6 .9M75.8 244.4l.4-.3v1.8M75.8 257.1h1.5M76.4 250v1.8M77.4 244.1h.9l-.5 .6a.6 .6 0 0 1 .6 .6 .6 .6 0 0 1-.5 .6 .6 .6 0 0 1-.7-.4M78.2 256.4l.4-.3v1.8M80.8 245l.4-.3h.5l.1 1.2M80.8 244.7v1.2M81.8 245l.4-.3h.4l.1 1.2M82.9 255.7l-1.6 2.8M85.2 257l1-.1 .1-.7-1.1-.1v1.8M85.8 243.7a1.88 1.88 0 0 0 0 2.8"/>
<path d="M86.4 245l1-.1 .1-.7-1.1-.1v1.8M86.7 257.9l.7-1.8 .7 1.8M87 257.2h.8M88.2 244.9l1-.1 .1-.6-1.1-.1v1.8M88.3 256.1h1.2M88.8 244.9l.6 1M88.9 256.1v1.8M89.9 257.1h1.5M90.1 244.3l.2-.2a.84 .84 0 0 1 1 .9 .84 .84 0 0 1-1 .8l-.4-.6zM91.6 244.1l.7 .8v1M92.1 256.5l.4-.4h.5l.2 .3-.3 .6-.8 .9h1.1M93 244.1l-.7 .8"/>
<path d="M93.4 244.9h.7M94.5 244.1h-1.1v1.8h1.1M96.2 244.5a.67 .67 0 0 0-.7-.4 .67 .67 0 0 0-.5 .6 .75 .75 0 0 0 .2 1 .75 .75 0 0 0 1-.1v-.2M96.6 244.1h1.2M97.2 244.1v1.8M98 245.9l.6-1.8 .7 1.8M98.2 245.2h.9M99.8 244.1h.6a.95 .95 0 0 1 .6 .9 .95 .95 0 0 1-.6 .9h-.6zM101.6 244.3l.2-.2a.84 .84 0 0 1 1.1 .9 .84 .84 0 0 1-1.1 .8l-.3-.6zM103.4 243.7a1.88 1.88 0 0 1 0 2.8M29.5 262.4l.4-.3v1.7M31.1 262.1h1l-.5 .6a.6 .6 0 0 1 .4 1 .6 .6 0 0 1-1-.2"/>
<path d="M32.9 263.8h-.1h.1l-.1 .4M33.7 262.1v.5l.8 .3 .2 .4a.63 .63 0 0 1-.5 .6 .63 .63 0 0 1-.7-.4l.3-.6 .8-.4v-.4zM36.4 262.6a.56 .56 0 0 1-.8 .5 .56 .56 0 0 1-.2-.9 .56 .56 0 0 1 .9 .1l.1 .3a.85 .85 0 0 1-.7 1.2l-.4-.2M37 262.5l.4-.4h.3l.4 .3-.3 .6-.8 .8h1.2M40.6 263l.4-.4 .4 .1 .1 1.1M40.6 262.6v1.2M41.5 263l.4-.4 .5 .1v1.1M46.5 262.5a.65 .65 0 0 0-.7-.5 .65 .65 0 0 0-.5 .7v.5a.65 .65 0 0 0 .5 .7 .65 .65 0 0 0 .7-.5M46.5 268.5a.65 .65 0 0 0-.7-.5 .65 .65 0 0 0-.5 .7v.5a.65 .65 0 0 0 .5 .7 .65 .65 0 0 0 .7-.5M47.1 268.9l1.1-.1v-.6l-1.1-.2v1.9M47.4 262.1a.84 .84 0 0 1 1 .8 .84 .84 0 0 1-1 .9l-.3-.6zM47.7 268.9l.6 1"/>
<path d="M48.9 268v1.3l.5 .6 .6-.3 .1-1.6M50.2 262.1v1.7l-1.2-1.7v1.7M50.9 262.1h.6a.95 .95 0 0 1 .6 .8 .95 .95 0 0 1-.6 .9h-.6zM52 268.5a.65 .65 0 0 0-.7-.5 .65 .65 0 0 0-.6 .7v.5a.65 .65 0 0 0 .6 .7 .65 .65 0 0 0 .7-.5M52.6 268.9h.7M52.7 262.1v1.2l.5 .5 .6-.2 .1-1.5M53.7 268h-1.1v1.9h1.1M55.8 262.5a.67 .67 0 0 0-.8-.5 .67 .67 0 0 0-.5 .7v.5a.67 .67 0 0 0 .5 .7 .67 .67 0 0 0 .8-.5M55.8 268l.7 1.9 .6-1.9M56.1 262.1h1.2M56.7 262.1v1.7M57.6 268v1.9"/>
<path d="M57.8 262.3l.2-.2a.84 .84 0 0 1 1.1 .8 .84 .84 0 0 1-1.1 .9l-.3-.6zM58 269.9l.7-1.9 .7 1.9M58.3 269.2h.8M59.6 262.9l1.1-.1 .1-.6-1.2-.1v1.7M59.8 268v1.9h1.1M60.2 262.9l.7 .9M63 263.8l.7-1.7 .7 1.7M63.2 263.3h.9M63.3 268.1a.84 .84 0 0 1 1.1 .9 .84 .84 0 0 1-1.1 .8l-.3-.6zM64.5 263.8l.7-1.7 .7 1.7M64.8 263.3h.8M66.1 263.8l.7-1.7 .6 1.7"/>
<path d="M66.1 268.3l-.5-.3-.7 .3 .1 .4 1.1 .6v.3l-.5 .3-.7-.3M66.3 263.3h.9M66.7 269.9v-1.9l.7 1.9 .7-1.9v1.9M69.1 262.5a.65 .65 0 0 0-.8-.5 .65 .65 0 0 0-.5 .7v.5a.65 .65 0 0 0 .5 .7 .65 .65 0 0 0 .8-.5M71.1 267.7a1.88 1.88 0 0 0 0 2.8M71.5 268l.7 1.9 .6-1.9M71.6 262.1h.9l-.5 .6a.6 .6 0 0 1 .4 1 .6 .6 0 0 1-1-.2M73.1 262.6l.9 1.2M73.3 268.9h.7M74 262.6l-.9 1.2M74.4 268h-1.1v1.9h1.1M74.5 262.1h1.3l-.9 1.7"/>
<path d="M74.9 268.9l1-.1 .1-.6-1.1-.2v1.9M75.5 268.9l.6 1M76.5 262.1h.3a.93 .93 0 0 1 .7 .8 .93 .93 0 0 1-.7 .9 1.12 1.12 0 0 1-.3-1.7zM76.7 268v1.9M77.4 268.9h.7M78.5 268h-1.1v1.9M78.9 268v1.9M79.9 263l.4-.4 .4 .1 .1 1.1M79.9 262.6v1.2M80.8 263l.4-.4 .5 .1 .1 1.1M80.8 268.5a.66 .66 0 0 0-.7-.5 .66 .66 0 0 0-.6 .7 .74 .74 0 0 0 .3 1 .74 .74 0 0 0 .9-.1l.1-.2M81.2 269.9l.7-1.9 .6 1.9"/>
<path d="M81.4 269.2h.9M82.4 263l.5-.4 .4 .1 .1 1.1M82.4 262.6v1.2M83 268.9l1-.1 .1-.6-1.1-.2v1.9M83.4 263l.4-.4 .4 .1 .1 1.1M83.6 268.9l.6 1M85 262.5l.4-.4h.5l.1 .3-.2 .6-.9 .8h1.2M86.6 268.9h.6M87.7 268h-1.1v1.9h1.1M88.5 263.1h1.6M89.4 268v1.9l-1.2-1.9v1.9M92.6 262.5l.3-.4h.5l.2 .3-.3 .6-.8 .8h1.2"/>
<path d="M93.1 268.5a.66 .66 0 0 0-.8-.5 .66 .66 0 0 0-.5 .7 .74 .74 0 0 0 .2 1 .74 .74 0 0 0 1-.1l.1-.2M93.4 269.9l.7-1.9 .7 1.9M93.7 269.2h.8M94.3 262.5l.3-.4h.5l.2 .3-.3 .6-.8 .8h1.2M95.2 269.9v-1.9l.7 1.9 .7-1.9v1.9M96 263.8h.2zM97.3 269l1-.1 .1-.7-1.1-.2v1.9M97.9 262.6a.56 .56 0 0 1-.8 .5 .56 .56 0 0 1-.2-.9 .56 .56 0 0 1 .9 .1l.1 .3a.85 .85 0 0 1-.7 1.2l-.4-.2M99.2 268.3l.1-.2a.83 .83 0 0 1 1.1 .9 .83 .83 0 0 1-1.1 .8l-.3-.6zM100.4 262.1v1.7M100.7 263.2l.6 .6M100.9 267.7a1.88 1.88 0 0 1 0 2.8"/>
<path d="M101.2 262.6l-.8 .9M101.6 262.1l.6 1.7 .7-1.7M103.9 261.7a1.85 1.85 0 0 0 0 2.7M104.5 262.3l.8 .5M104.9 262.1v1M105.3 262.3l-.8 .5M105.8 261.7a1.81 1.81 0 0 1 0 2.7"/>
</g>
<!-- layer: RP_CONDUCTOR -->
<path d="M15 263h9" fill="none" stroke="#00f" stroke-width=".51"/>
<text font-size="8.8" x="379.6" y="265.6">LP-12</text>
<text font-size="6.6" fill="#00f" x="387.7" y="27.9">N.M.</text>
<g font-size="5.7">
<text x="14.1" y="242.4">LEYENDA</text>
<text x="177.1" y="242">ESCUELA PROFESIONAL DE INGENIERIA MECANICA ELECTRICA - EPIME</text>
<text x="177.1" y="251.9">PROYECTO:</text>
<text x="246.2" y="262.8">RED DE LINEA PRIMARIA - PLANTA</text>
<text x="177.4" y="264.2">1:5000</text>
<text x="232.1" y="273.8">DIST. CAPACHICA - PROV. PUNO - REG. PUNO</text>
</g>
<g font-size="5.3">
<text x="231.8" y="262.8">TEMA:</text>
<text x="177.1" y="275.2">REV. 7</text>
</g>
<g font-size="4.9" fill="#00f">
<text x="119.9" y="104.4">102</text>
<text x="187.7" y="131.2">105</text>
<text x="262.8" y="194">112</text>
<text x="328.8" y="197.9">115</text>
<text x="238.1" y="202.5">110</text>
</g>
<g font-size="4.9" fill="#0ff">
<text x="230.4" y="191.6">67 m</text>
<text x="246.2" y="191.2">96 m</text>
</g>
<g font-size="4.9">
<text x="16.9" y="233.2">VIENE DE LP-11</text>
<text x="369" y="233.2">CONTINUA EN LP-13</text>
<text x="28.2" y="246.9">122</text>
<text x="376.1" y="249.4">PLANO N</text>
<text x="27.9" y="252.9">49</text>
<text x="27.9" y="258.9">43</text>
<text x="177.1" y="259.6">ESCALA</text>
<text x="204.3" y="259.6">FECHA</text>
<text x="27.9" y="270.9">45</text>
<text x="231.8" y="284.7">AUTOR:</text>
</g>
<g font-size="4.4" fill="#00f">
<text x="27.2" y="28.9">098</text>
<text x="64.6" y="31">099</text>
<text x="72.3" y="69.5">PS1-3</text>
<text x="74.1" y="67">100</text>
<text x="112.5" y="69.5">101</text>
<text x="155.6" y="104.8">103</text>
<text x="154.5" y="109.7">PAT-1</text>
<text x="157" y="134.1">104</text>
<text x="178.5" y="167.9">PAT-1</text>
<text x="179.9" y="163">106</text>
<text x="208.5" y="170.4">107</text>
<text x="227.5" y="179.2">109</text>
<text x="253.6" y="178.2">111</text>
<text x="226.5" y="181.7">TS-3</text>
<text x="292.1" y="182.4">113</text>
<text x="207.4" y="193.7">108</text>
<text x="261.8" y="199">PAT-1</text>
<text x="327.4" y="202.8">PAT-1</text>
<text x="377.5" y="204.3">117</text>
<text x="307.6" y="212.7">114</text>
<text x="397.9" y="220.1">118</text>
<text x="396.5" y="225.1">PAT-1</text>
</g>
<g font-size="4.4">
<text x="310.1" y="221.2">100</text>
<text x="329.8" y="221.2">200</text>
<text x="350" y="221.2">300</text>
<text x="369.7" y="221.2">400</text>
<text x="388.1" y="221.2">500 m</text>
<text x="354.5" y="223.3">116</text>
<text x="396.2" y="222.6">PS1-3</text>
</g>
<g font-size="4" fill="#ff7f00">
<text x="160.2" y="124.2">CR-37</text>
<text x="185.6" y="146.8">CR-38</text>
</g>
<text font-size="3.6" x="249" y="283.5">RENZO GABRIEL MAMANI GALINDO</text>
<g font-size="2.6" fill="#00f">
<text x="27.5" y="33.5">--</text>
<text x="64.9" y="35.6">--</text>
<text x="112.5" y="74.1">--</text>
<text x="120.3" y="108.7">--</text>
<text x="188" y="135.5">--</text>
<text x="157.3" y="138.6">--</text>
<text x="208.5" y="175">--</text>
<text x="253.6" y="182.4">--</text>
<text x="292.5" y="187">--</text>
<text x="207.4" y="197.9">--</text>
<text x="238.5" y="206.7">--</text>
<text x="377.8" y="208.5">--</text>
<text x="308" y="217.3">--</text>
<text x="354.9" y="227.5">--</text>
</g>
<text font-size="2.6" x="177.1" y="286.1">________________________</text>
</svg>
